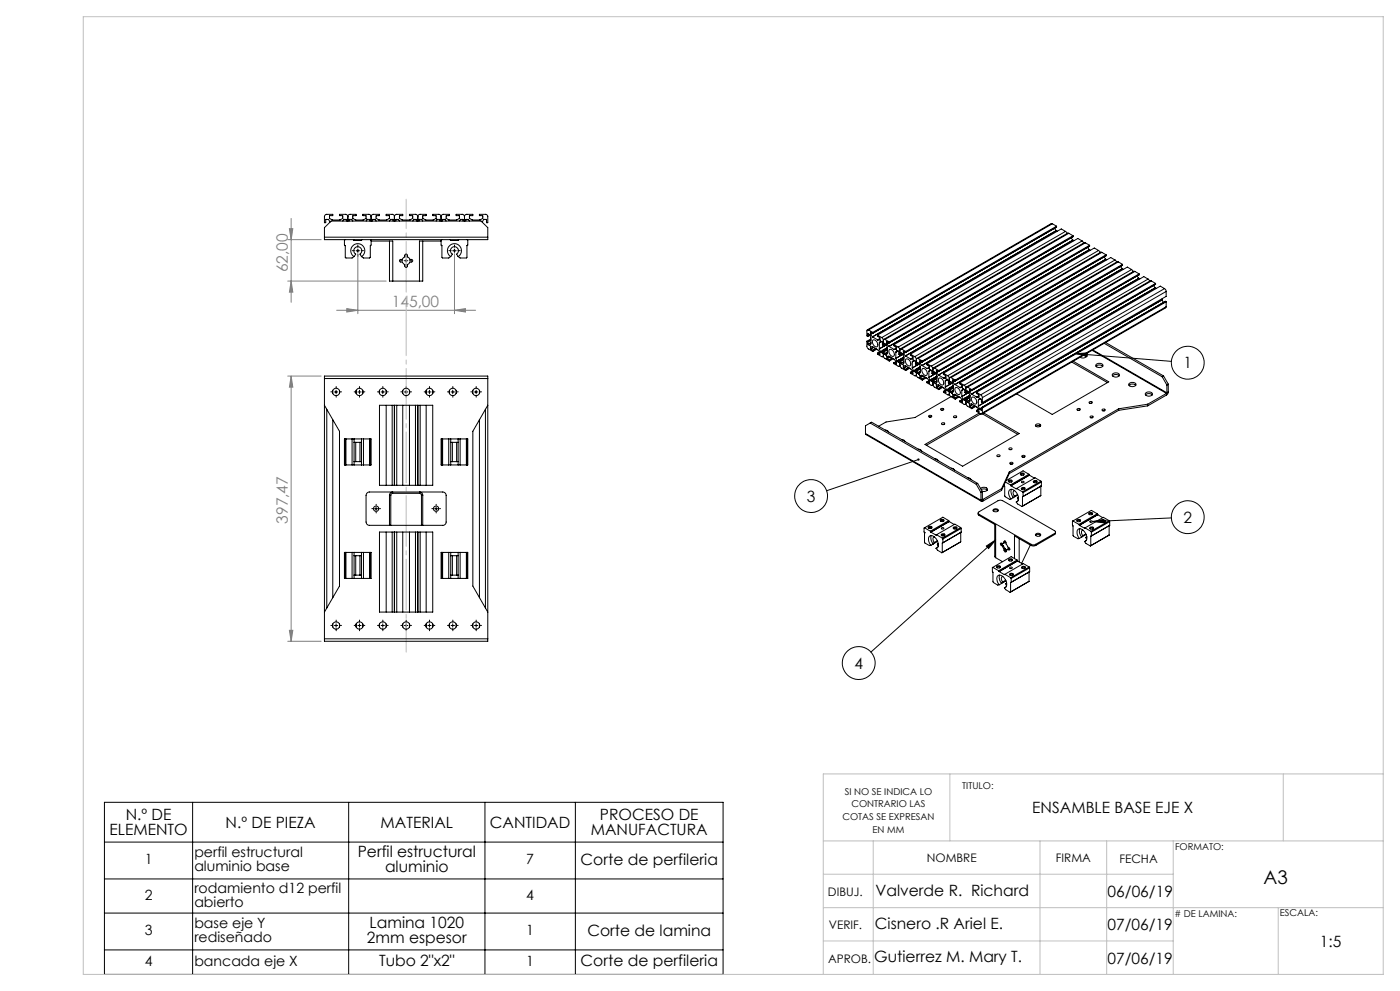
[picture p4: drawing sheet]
<svg xmlns="http://www.w3.org/2000/svg" width="420mm" height="297mm" viewBox="0 0 420 297" stroke-linecap="round" stroke-linejoin="round" font-family="sans-serif">
<g fill="none" stroke="#000" stroke-width=".3">
<path d="M106.8 75.1h1M107.4 74.6v1M121.3 78.1h1M121.8 77.6v1M135.8 75.1h1M136.3 74.6v1M100.3 117.5h1M100.8 116.9v1.1M107.4 117.5h.9M107.8 116.9v1.1M114.3 117.5h1M114.8 116.9v1.1"/>
<path d="M121.3 117.5h1M121.8 116.9v1.1M128.3 117.5h1M128.8 116.9v1.1M135.3 117.5h1M135.8 116.9v1.1M142.3 117.5h1M142.8 116.9v1.1M322.9 106l3.3-.2-.1 1zM322.9 106l28.5 2.3M275.6 137.7l-27.6 9.4M112.3 152.5h1"/>
<path d="M112.8 152v1M130.4 152.5h.9M130.8 152v1M327.7 156.3l3.3-.6v1zM351.4 155.2l-23.7 1.1M295.9 163.7l2.8-1.9-2.1 2.6zM298.7 161.8l-37.4 33.6M100.3 187.5h1M100.8 187v1M107.4 187.5h.9M107.8 187v1M114.3 187.5h1"/>
<path d="M114.8 187v1M121.3 187.5h1M121.8 187v1M128.3 187.5h1M128.8 187v1M135.3 187.5h1M135.8 187v1M142.3 187.5h1M142.8 187v1M31.3 240.4h185.6v51.6h-185.6zM31.3 252.4h185.6M57.8 240.4v51.6"/>
<path d="M104.6 240.4v51.6M145.5 240.4v51.6M172.6 240.4v51.6M31.3 263.4h185.6M31.3 273.6h185.6M31.3 284.7h185.6"/>
<circle cx="356.3" cy="108.7" r="4.9"/>
<circle cx="243.3" cy="148.7" r="4.9"/>
<circle cx="356.3" cy="155" r="4.9"/>
<circle cx="257.6" cy="198.7" r="4.9"/>
</g>
<g fill="none" stroke="#808080" stroke-width=".3">
<path d="M86.3 71.8h10M86.8 68.5h1l-.5 3.3zM87.3 65.5v25.1M107.4 76.1v17.9M136.3 76.1v17.9M86.3 84.2h29.6M87.3 84.2l.5 3.4h-1zM101 93h41.7M104 92.5l3.4 .5-3.4 .5zM136.3 93l3.3-.5v1zM86.3 112.7h10M87.3 112.7l.5 3.3h-1z"/>
<path d="M87.3 112.7v79.5M86.3 192.2h10M86.8 188.9h1l-.5 3.3z"/>
</g>
<g fill="none" stroke="#c0c0c0" stroke-width=".3">
<path d="M25 5h390v287h-390zM106.8 75.1h1M107 74.8l.7 .7M107.4 74.6v1M107.7 74.8l-.7 .7M135.8 75.1h1M136 74.8l.7 .7M136.3 74.6v1M136.7 74.8l-.7 .7M285 231.9v20.1M385 231.9v20.1M415 231.9h-168v60.1"/>
<path d="M247 252h168M262 252v40M312 252v40M332 252v40M352 252v40M247 262h105M247 272h168M383.5 272v20M247 282h105"/>
</g>
<g fill="none" stroke="#000" stroke-width=".3" stroke-dasharray="15.2 1.3 1.3 1.3">
<path d="M106.4 75.1h-.7M107.4 74.1v-.7M107.4 76.1v.7M108.4 75.1h.7M120.9 78.1h-.7M121.9 77.1v-.7M121.9 79.1v.7M122.9 78.1h.7M135.4 75.1h-.7M136.4 74.1v-.7M136.4 76.1v.7M137.4 75.1h.7"/>
<path d="M99.9 117.4h-.6M100.9 116.4v-.6M100.9 118.4v.6M101.9 117.4h.6M106.9 117.4h-.6M107.9 116.4v-.6M107.9 118.4v.6M108.9 117.4h.6M113.9 117.4h-.6M114.9 116.4v-.6M114.9 118.4v.6M115.9 117.4h.6"/>
<path d="M120.9 117.4h-.6M121.9 116.4v-.6M121.9 118.4v.6M122.9 117.4h.6M127.9 117.4h-.6M128.9 116.4v-.6M128.9 118.4v.6M129.9 117.4h.6M134.9 117.4h-.6M135.9 116.4v-.6M135.9 118.4v.6M136.9 117.4h.6"/>
<path d="M141.9 117.4h-.6M142.9 116.4v-.6M142.9 118.4v.6M143.9 117.4h.6M111.9 152.4h-.3M112.9 151.4v-.3M112.9 153.4v.3M113.9 152.4h.3M129.9 152.4h-.3M130.9 151.4v-.3M130.9 153.4v.3M131.9 152.4h.3"/>
<path d="M99.9 187.4h-.6M100.9 186.4v-.6M100.9 188.4v.6M101.9 187.4h.6M106.9 187.4h-.6M107.9 186.4v-.6M107.9 188.4v.6M108.9 187.4h.6M113.9 187.4h-.6M114.9 186.4v-.6M114.9 188.4v.6M115.9 187.4h.6"/>
<path d="M120.9 187.4h-.6M121.9 186.4v-.6M121.9 188.4v.6M122.9 187.4h.6M127.9 187.4h-.6M128.9 186.4v-.6M128.9 188.4v.6M129.9 187.4h.6M134.9 187.4h-.6M135.9 186.4v-.6M135.9 188.4v.6M136.9 187.4h.6"/>
<path d="M141.9 187.4h-.6M142.9 186.4v-.6M142.9 188.4v.6M143.9 187.4h.6"/>
</g>
<path d="M121.9 59.7v135.7" fill="none" stroke="#c0c0c0" stroke-width=".3" stroke-dasharray="15.2 1.3 1.3 1.3" stroke-dashoffset="6.4"/>
<path d="M322.9 106l3.3-.2-.1 1zM327.7 156.3l3.3-.6v1zM295.9 163.7l2.8-1.9-2.1 2.6zM275.2 137.5a.34 .34 0 0 0 .3 .5 .34 .34 0 0 0 .4-.4l-.3 .1 .3-.1-.3-.2z" fill="#000"/>
<g fill="#808080">
<path d="M104 92.5l3.4 .5-3.4 .5zM136.3 93l3.3-.5v1z"/>
<path d="M87.3 84.2l.5 3.4h-1zM86.8 68.5h1l-.5 3.3z"/>
<path d="M87.3 112.7l.5 3.3h-1zM86.8 188.9h1l-.5 3.3z"/>
</g>
<g fill="none" stroke="#000" stroke-width=".3">
<path d="M97.3 71.1v.7h49v-.7M97.3 71.1v-2.9l2-2h45l2 2v2.9M97.3 71.1h49M102.8 66.2l.3-.4h.8v.4M103.5 71.8l-.2 .2v1.4l.2 .2M103.5 73.6h.1M103.6 73.6v3.5l.2 .2h1.8l.6-.4M104.4 64.9l.4-.6 2-.1v.4l-1 .1 .1 .8 .8 .4h2.2M104.4 64.9l-.6-.7h-2l.1 .4 .9 .1v.8l-.8 .4h-2.3l-.9-.5v-.7l1-.1v-.4l-2 .1-.5 .5v1.9h.4l.1-.9h.7l.5 .8M104.4 64.9v1.3M104.7 66.2l.1-.4h.8l.2 .4M106 71.8l.2 .3h2.2l.2-.3"/>
<path d="M106.2 76.9a2.1 2.1 0 0 1-.5-3.1 2.1 2.1 0 0 1 3.2 0 2.1 2.1 0 0 1-.5 3.1M106.2 76.9l.5-.7a1.21 1.21 0 0 1-.3-1.9 1.21 1.21 0 0 1 1.9 0 1.21 1.21 0 0 1-.3 1.9l.4 .7M108.9 65.9h.1M109.9 66.2l.2-.4h.8v.4M111.1 71.8l.2 .2v1.4l-.2 .2v3.5l-.2 .2h-1.9l-.6-.4M111.3 64.9l.5-.6 2-.1v.4l-1 .1 .1 .7 .8 .5M111.3 64.9l-.4-.6-2.1-.1 .1 .4 .9 .1v.7l-.8 .5M111.3 64.9v1.3M111.3 72.2h6.5v12M111.7 66.2l.1-.4h.7l.3 .4M113.7 65.9h.1M116.8 72.2v12h1"/>
<path d="M116.8 66.2l.3-.4h.8v.4M118.3 64.9l.6-.7h1.9v.4l-1 .1v.7l.9 .5h2.3l.8-.4v-.8l-.9-.1-.1-.4 2.1 .1 .4 .6M118.3 64.9l-.4-.6-2-.1v.4l.9 .1v.8l-.8 .4h-2.3M118.3 64.9v1.3M118.7 66.2l.1-.4h.8l.2 .4M119.9 77.9l.8-.2 .7-.7v-.5a.41 .41 0 0 1 .4-.4 .41 .41 0 0 1 .4 .4v.5l.8 .7h.4a.39 .39 0 0 1 .4 .4 .39 .39 0 0 1-.4 .4h-.4l-.8 .8v.4a.41 .41 0 0 1-.4 .4 .41 .41 0 0 1-.4-.4v-.4l-.7-.8-.8-.1zM123.9 66.2l.2-.4h.8v.4M125.3 64.9l.5-.6 2-.1v.4l-1 .1 .1 .8 .8 .4h2.3l.8-.4v-.8l-.9-.1-.1-.4 2.1 .1 .4 .6M125.3 64.9v1.3M125.7 66.2l.1-.4h.7l.3 .4M126.8 72.2v12h-1M130.8 66.2l.3-.4h.8v.4"/>
<path d="M132.3 64.9l.5-.6 2-.1v.4l-1 .1v.7l.9 .5M132.3 64.9v1.3M132.3 72.2h-6.5v12M132.5 71.8l-.2 .2v1.4l.3 .2v3.5l.2 .2h1.8l.6-.4M132.8 66.2v-.4h.8l.2 .4M134.7 65.9h.1M134.7 65.9h2.2M135 71.8l.2 .3h2.2l.2-.3M135.2 76.9a2.1 2.1 0 0 1-.5-3.1 2.1 2.1 0 0 1 3.2 0 2.1 2.1 0 0 1-.5 3.1M135.2 76.9l.5-.7a1.21 1.21 0 0 1-.3-1.9 1.21 1.21 0 0 1 1.9 0 1.21 1.21 0 0 1-.3 1.9l.4 .7M136.9 65.9h.1M138.2 65.8h.1"/>
<path d="M138.1 65.8l-.2 .4M138.2 65.8h.7v.4M139.3 64.9l.5-.6 2.1-.1-.1 .4-1 .1 .1 .8 .8 .4h2.3l.9-.5v-.7l-1-.1-.1-.4 2.1 .1 .4 .5v1.9h-.4v-.9h-.8l-.4 .8M139.3 64.9l-.5-.7h-2l.1 .4 .9 .1v.7l-.8 .5M139.3 64.9v1.3M139.7 66.2l.1-.4h.7l.3 .4M140.1 73.6v3.5l-.2 .2h-1.9l-.6-.4M140.1 73.6h.1M140.1 71.8l.2 .2v1.4l-.2 .2M315.7 67.1l-.4-.1-55.1 31.8M315.7 67.1l1.3 .7M315.7 67.1l-55.1 31.8"/>
<path d="M316.3 68.4l.6 .7M316.9 69.1h.1M316.9 69.1l-55.2 31.9M316.9 69.1l-55.1 31.9M316.9 69.1l.3 .2M317 68l-55.2 31.9M317 67.8l-55.2 31.8M317 67.8v.2M319.7 69.4l.4 .6M319.7 69.4l-55.2 31.8M319.7 69.4l-1.3-.8-55.2 31.8M320.6 69.9h-.3l-55.2 31.8"/>
<path d="M320.6 69.9l1.3 .8M320.6 69.9l-55.1 31.8M321.3 71.3l.5 .7M321.8 72h.1M321.8 72l-55.1 31.8M321.9 72l-55.2 31.8M321.9 72l.3 .1M321.9 70.9h.1M321.9 70.9l-55.2 31.9M321.9 70.7v.2M321.9 70.7l-55.1 31.8M324.6 72.2l.5 .6"/>
<path d="M324.6 72.2l-1.2-.7-55.2 31.8M324.6 72.2l-55.1 31.8M325.6 72.8l-.3-.1-55.2 31.9M325.6 72.8l1.3 .7M325.6 72.8l-55.2 31.8M326.2 74.2l.6 .6M326.8 74.8v.1M326.8 74.8l-55.2 31.9M326.8 74.9l-55.2 31.8M326.8 74.9l.3 .1M326.9 73.8h-.1M326.9 73.8l-55.2 31.8"/>
<path d="M326.9 73.5l-55.2 31.8M326.9 73.5v.3M329.6 75.1l.4 .6M329.6 75.1l-1.3-.8-55.2 31.8M329.6 75.1l-55.2 31.8M330.6 75.6h-.4l-55.1 31.8M330.6 75.6l1.2 .8M330.6 75.6l-55.2 31.9M331.2 77l.5 .7M331.7 77.7h.1M331.8 77.7l-55.2 31.8M331.8 77.7l.2 .2"/>
<path d="M331.8 76.6v.1M331.8 76.6l-55.2 31.9M331.8 76.4l-55.1 31.8M331.8 76.4v.2M334.5 77.9l.5 .7M334.5 77.9l-55.1 31.8M334.5 77.9l-1.3-.7-55.1 31.8M335.5 78.5h-.4l-55.1 31.8M335.5 78.5l1.3 .7M335.5 78.5l-55.1 31.8M336.1 79.9l.6 .6M336.8 79.5h.1"/>
<path d="M336.8 79.5l-55.2 31.8M336.8 79.2l-55.2 31.9M336.8 79.2v.3M117.8 84.2h8M260.6 98.9l-.4-.1-.1 .3v1.5l.2 .1M260.6 98.9l1.2 .7M261.1 99.6v.6M261.2 99.6h-.1M261.2 99.6l.6 .3M261.7 99.8l-.6 .4M261.7 99.9l-.5 .4M261.8 99.9h.1"/>
<path d="M261.8 99.6v.3M336.7 80.5v.1M336.7 80.6l-55.1 31.8M336.7 80.6l.3 .1M339.5 80.8l.4 .6M339.5 80.8l-1.3-.8-55.2 31.9M339.5 80.8l-55.2 31.8M340.5 81.3h-.4l-55.2 31.8M340.5 81.3l1.2 .8M340.5 81.3l-55.2 31.9M341.1 82.7l.5 .7M341.6 83.4h.1"/>
<path d="M341.6 83.4l-55.1 31.8M341.7 83.4l-55.2 31.8M341.7 83.4l.2 .2M341.7 82.3v.1M341.7 82.3l-55.1 31.9M341.7 82.1l-55.1 31.8M341.7 82.1v.2M344.4 83.6l.5 .7M344.4 83.6l-1.3-.7-55.1 31.8M344.4 83.6l-55.2 31.9M345.4 84.2h-.3l-55.2 31.8M345.4 84.2l-55.1 31.8"/>
<path d="M345.4 84.2l1.3 .7M346 85.6l.6 .7M346.6 86.3h.1M346.6 86.3l-55.1 31.8M346.6 86.3l.3 .1M346.7 85.2h.1M346.7 85.2l-55.2 31.8M346.7 84.9l-55.2 31.9M346.7 84.9v.3M348.7 89.9h.1M348.7 89.8l-55.2 31.9M348.7 89.5v.3"/>
<path d="M348.7 89.9l-55.2 31.8M348.7 89.9l.3 .8M349.4 86.5l.4 .8M349.4 86.5l-55.2 31.8M349.4 86.5l-1.3-.7-55.2 31.8M349.6 90.3l-55.2 31.9M349.6 90.3l-55.1 31.9M349.6 90.3l.2 .1M349.8 91.9l-.1 .3-55.1 31.9M349.8 87.3l-55.1 31.9M349.8 87.3v1.5l-55.1 31.8M349.8 90.4v1.5"/>
<path d="M349.8 90.4l-55.1 31.9M349.8 91.9l-55.1 31.9M97.3 113.4v-.7h49v.7M97.3 113.4v78M97.3 113.4h49M99.8 117v.9M101.8 117v.9M106.8 117v.9M108.8 117v.9M113.8 117v.9M115.9 117v.9M120.8 117v.9"/>
<path d="M122.8 117v.9M127.8 117v.9M129.8 117v.9M134.8 117v.9M136.8 117v.9M141.9 117v.9M143.8 117v.9M146.3 113.4v78M260.1 102.3l.1 1.9 1.6 1.1M260.1 102.3l.2 .1M260.3 102.4v.1M260.3 103.2l.1 .1"/>
<path d="M260.3 100.7l.6-.3-.6 .4M260.3 100.1v.6M260.3 102.5v.7M260.4 100l.5 .3 .4 .9v1.9l-.4 .5M260.4 100l-.1 .1M260.4 103.3l.5 .3M260.9 103.5v.1M261.1 100.2l.1 .1M261.1 104l.6-.1 1.6 .9 .6 .7M261.1 104.5l.1 .2M261.1 104v.5M261.2 100.3l.5 .7"/>
<path d="M261.2 104.7l.6 .3M261.2 104h-.1M261.3 101.6l-1.2 .7M261.3 102l-1 .5M261.3 101.8l-1 .6M261.3 102.7l-1 .5M261.3 102.8l-.9 .5M261.7 101h.1M261.8 105v.1M261.8 101l1.5 .9M261.8 105.1v.2M261.9 101.9a1.29 1.29 0 0 1 1.2 .6 1.29 1.29 0 0 1 0 1.4 1.37 1.37 0 0 1-1.2-2z"/>
<path d="M262 104l-.9 .5M262.1 104.1l-.9 .6M262.7 104.5l-.9 .5M262.8 104.5l-1 .6M263 104.7l-1.2 .6M263.2 100.4v.3l.7 .5v.6M263.2 105.9v.2l1.3 .8h.4l.1-.3M263.2 100.4l1.3 .8M263.3 101.9h.1M263.3 105.9h-.1M263.3 105.9l.6 .3M263.8 102.7h.1"/>
<path d="M263.8 104.5v.1M263.8 102.7v1.8M263.8 104.6l.3 .8M263.9 105.5l-.7 .4M263.9 105.5v.6M263.9 101.8l-.6 .1M263.9 105.5l-.6 .4M263.9 101.8h.1M263.9 106.1v.1M263.9 101.5l-.6 .4M264.1 102.2l.6 .3v.8l.3 .2M264.1 105.4l.1 .1"/>
<path d="M264.1 102.2l-.3 .5M264.1 102.2h.1M264.2 105.5l.5 .3M264.4 102.3l-.6 .4M264.4 102.4l-.6 .3M264.5 101.2l.5 .8M264.7 105.7v.1M264.7 105.1v.6M264.7 105.1l-.6 .3M264.7 105.2l-.5 .3M264.8 105l1.4-.8-1.4 .8M264.8 105l-.1 .1"/>
<path d="M264.8 105l.2 .1M265 103.5l.3 .1M265 106.6l.4 .8 1.4 .8M265 105.1l.2 .2M265 102v1.5M265 105.1v1.5M265 106.8l-.1 .1M265.2 105.3l.1 .1M265.3 106l.1 .1M265.3 103.6l.6-.3-.6 .3M265.3 102.9v.7M265.3 105.4v.6"/>
<path d="M265.4 102.9l.5 .3 .3 .9M265.4 102.9h-.1M265.4 106.1l.4 .3M265.5 101.7h-.4l-.1 .3M265.5 101.7l1.3 .8M265.9 103.3l-2.1 1.2M265.9 106.4h-.1M265.9 103.4l-2.1 1.2M266.1 102.4h.1M266.1 103v.1M266.1 106.9l.6-.2 1.6 1M266.1 107.4v.1"/>
<path d="M266.1 102.5v.5M266.1 106.9v.5M266.1 103.1l.6 .7M266.1 102.4l.6 .4M266.1 107.5l.6 .3M266.1 102.4v.1M266.2 106.8l-.1 .1M266.2 105.9l-.4 .5M266.2 105.9h.1M266.2 104.1h.1M266.2 104.1v1.8M266.2 104.5l-1.2 .6"/>
<path d="M266.2 104.8l-.9 .6M266.2 104.7l-1 .6M266.2 105.5l-.9 .5M266.2 105.7l-.8 .4M266.6 102.7l-.5 .3M266.7 103.8h.1M266.7 107.8l.1 .1M266.7 103.8l1.6 .9M266.7 102.8l-.6 .3M266.8 102.5l-.1 .3M266.8 107.9v.3M266.8 104.8a1.23 1.23 0 0 1 1.3 .6 1.23 1.23 0 0 1-.2 1.4 1.48 1.48 0 0 1-1.1-2z"/>
<path d="M266.9 106.9l-.8 .5M267.1 107l-1 .5M267.6 107.3l-.9 .5M267.8 107.4l-1 .5M268 107.5l-1.2 .7M268.2 103.3v.3l.7 .5v.6M268.2 108.8v.2l1.3 .7h.4v-.2M268.2 103.3l1.3 .7M268.3 104.7h.1M268.3 108.7l-.1 .1M268.3 108.7l.5 .4M268.3 107.7h.1"/>
<path d="M268.3 107.7l.6 .7M268.7 107.4h.1M268.7 105.6v1.8M268.7 107.4l.4 .9M268.8 108.4l-.6 .3M268.9 108.4v.6M268.9 104.7h-.6M268.9 108.4l-.6 .3M268.9 109l-.1 .1M268.9 104.7h.1M268.9 104.4l-.6 .3M268.9 104.3l-.6 .4"/>
<path d="M269.1 105.1h.1M269.1 105.1l-.4 .5M269.1 108.3h.1M269.1 105.1l.5 .2 .1 .8 .2 .3M269.1 108.3l.5 .3M269.4 105.2l-.7 .4M269.5 104l.4 .9M269.7 108.6h-.1M269.7 107.9v.7M269.7 107.9l-.6 .4M269.7 108.1l-.6 .2M269.7 107.9h.1"/>
<path d="M269.7 107.9l.2 .1M269.9 106.4h.3M269.9 109.5l.5 .8 1.3 .8M269.9 108l.3 .1M269.9 104.9v1.5M269.9 108v1.5M270 109.7l-.2 .1M270.2 108.1v.1M270.2 108.9l.1 .1M270.2 106.4l.6-.3-.6 .4M270.2 105.8v.6M270.2 108.2v.7"/>
<path d="M270.3 105.8l.5 .3 .3 .9M270.3 105.8h-.1M270.3 109l.5 .3M270.4 104.6h-.3l-.2 .3M270.4 104.6l1.3 .7M270.9 109.2l-.1 .1M270.9 106.2l-2.2 1.2M271 105.9v.1M271 109.7l.6-.1 1.6 .9M271 110.2l.1 .2M271 105.3v.6M271 109.7v.5"/>
<path d="M271 106l.6 .7M271.1 105.3h-.1M271.1 105.3l.5 .3M271.1 110.4l.5 .3M271.1 109.7h-.1M271.1 107v1.8l-.3 .5M271.1 107l-1.4 .9M271.1 107.3l-1.2 .7M271.1 107.7l-.9 .5M271.1 107.6l-.9 .5M271.1 108.4l-.9 .5M271.1 108.5l-.8 .5"/>
<path d="M271.1 107.1l-1.4 .8M271.5 105.5l-.5 .4M271.6 106.7h.1M271.6 110.7l.1 .1M271.6 105.6l-.6 .4M271.6 106.7l1.6 .9M271.7 105.6h-.1M271.7 105.3v.3M271.7 110.8v.3M271.7 107.7a1.22 1.22 0 0 1 1.3 .6 1.22 1.22 0 0 1-.1 1.4 1.48 1.48 0 0 1-1.2-2zM271.9 109.7l-.9 .5M272 109.9l-.9 .5"/>
<path d="M272.6 110.2l-1 .5M272.7 110.2l-1 .6M272.9 110.4l-1.2 .7M273.1 106.1l.1 .4 .7 .5-.1 .6M273.1 111.6v.3l1.4 .7h.3l.1-.3M273.1 106.1l1.3 .8M273.2 107.6h.1M273.2 111.6h-.1M273.2 111.6l.6 .3M273.2 110.6h.1M273.2 110.6l.6 .7M273.7 110.2v.1"/>
<path d="M273.7 108.4v1.8M273.7 108.4h.1M273.7 110.3l.3 .8M273.7 108.4l.6-.3-.6 .3M273.8 111.3l.1 .6M273.8 111.2l-.6 .4M273.8 107.6h-.6M273.8 111.3l-.6 .3M273.8 107.5v.1M273.9 111.9h-.1M273.9 107.2l-.7 .4M274 107.9l.6 .3v.9l.3 .1"/>
<path d="M274 111.1l.1 .1M274 107.9l-.3 .5M274 107.9h.1M274.1 111.2l.5 .3M274.4 106.9l.5 .8M274.6 111.4v.1M274.6 110.8v.6M274.6 110.8l-.6 .3M274.6 110.9l-.5 .3M274.7 110.7l-.1 .1M274.7 110.7l.2 .1M274.9 109.2l.3 .1"/>
<path d="M274.9 112.3l.4 .8 1.4 .8M274.9 112.5l-.2 .1M274.9 110.8l.2 .2M274.9 107.7v1.5M274.9 110.8v1.5M275.1 111l.1 .1M275.2 111.8l.1 .1M275.2 109.3l.6-.3-.6 .4M275.2 108.7v.6M275.2 111.1v.7M275.3 108.6l.5 .3 .3 1M275.3 108.6l-.1 .1"/>
<path d="M275.3 111.9l.4 .2M275.4 107.5l-.3-.1-.2 .3M275.4 107.5l1.3 .7M275.8 112.1h-.1M275.8 109l-2.1 1.2M275.8 109.1l-2.1 1.2M276 108.7v.1M276 112.6l.6-.1 1.6 .9M276 113.1v.1M276 108.2v.5M276 112.6v.5M276 108.8l.6 .7"/>
<path d="M276 108.2h.1M276 108.2l.6 .3M276 113.2l.6 .4M276 112.5v.1M276.1 109.9v1.8l-.4 .4M276.1 109.9l-1.5 .8M276.1 110.2l-1.2 .6M276.1 110.6l-.9 .5M276.1 110.4l-1 .6M276.1 111.2l-.9 .6M276.1 111.4l-.8 .5M276.1 109.9l-1.4 .8"/>
<path d="M276.5 108.4l-.5 .3M276.6 109.5h.1M276.6 108.5l-.6 .3M276.6 113.6l.1 .1M276.6 109.5l1.6 1M276.7 108.4l-.1 .1M276.7 108.2v.2M276.7 113.7v.2M276.7 110.5a1.21 1.21 0 0 1 1.3 .6 1.21 1.21 0 0 1-.2 1.4 1.48 1.48 0 0 1-1.1-2zM276.8 112.6l-.8 .5M277 112.7l-1 .5M277.5 113l-.9 .6"/>
<path d="M277.7 113.1l-1 .6M277.9 113.2l-1.2 .7M278.1 109v.3l.7 .5v.6M278.1 114.5v.2l1.3 .8h.4l.1-.3M278.1 109l1.3 .7M278.2 110.5h.1M278.2 114.4l-.1 .1M278.2 113.4h.1M278.2 114.4l.5 .4M278.2 113.4l.6 .7M278.7 111.3h.1M278.7 113.1h.1"/>
<path d="M278.7 111.3v1.8M278.7 113.1l.3 .9M278.7 114.1l-.6 .3M278.8 114.1v.6M278.8 110.4l-.6 .1M278.8 114.1l-.6 .3M278.8 114.7l-.1 .1M278.8 110.4h.1M278.8 110.1l-.6 .4M279 110.8l.6 .3v.8l.3 .2M279 114h.1M279 110.8l-.3 .5"/>
<path d="M279 110.8h.1M279 114l.5 .3M279.3 110.9l-.6 .4M279.4 109.7l.5 .9M279.6 114.3h-.1M279.6 113.6v.7M279.6 113.7l-.6 .3M279.6 113.8l-.6 .2M279.6 113.6h.1M279.6 113.6l.3 .1M279.9 112.1h.2M279.9 115.2l.3 .8 1.4 .8"/>
<path d="M279.9 113.7l.2 .1M279.9 110.6v1.5M279.9 113.7v1.5M279.9 115.4l-.2 .1M280.1 113.8v.1M280.1 114.6l.1 .1M280.1 111.5v.6M280.1 113.9v.7M280.2 111.5l.5 .3M280.2 111.5h-.1M280.2 114.7l.5 .3M280.4 110.3h-.4l-.1 .3"/>
<path d="M280.4 110.3l1.2 .8M280.7 111.8l.4 .9M280.7 111.9l-.6 .3M280.7 111.8l-.6 .3M280.7 114.9v.1M280.7 111.9l-2 1.2M280.8 111.9l-2.1 1.2M280.9 111.6l.1 .1M280.9 115.4h.1M280.9 116l.1 .1M280.9 111.1v.5M280.9 115.4v.6"/>
<path d="M281 111.7l.5 .7M281 111l-.1 .1M281 111l.6 .3M281 116.1l.6 .3M281 115.4h-.1M281.1 112.7v1.8l-.4 .5M281.1 112.7l-1.5 .9M281.1 113l-1.2 .7M281.1 113.4l-1 .5M281.1 113.3l-1 .5M281.1 114.1l-1 .5M281.1 114.2l-.9 .5"/>
<path d="M281.1 112.8l-1.5 .8M281.4 111.3l-.5 .3M281.5 112.4h.1M281.5 115.3l.1 .1M281.5 115.3l-.5 .1M281.6 116.4v.1M281.6 112.4l1.5 .9M281.6 115.4l1.5 .8M281.6 111.3l-.6 .4M281.6 111.1v.2M281.6 116.5v.3M281.7 113.4a1.23 1.23 0 0 1 1.2 .6 1.23 1.23 0 0 1-.1 1.4 1.48 1.48 0 0 1-1.1-2z"/>
<path d="M281.8 115.5l-.9 .5M281.9 115.6l-.9 .5M282.5 115.9l-.9 .5M282.6 116l-1 .5M282.8 116.1l-1.2 .7M283 111.9v.3l.7 .4v.7M283 117.3v.3l1.3 .7h.4l.1-.3M283 111.9l1.3 .7M283.1 113.3h.1M283.1 117.3h-.1M283.1 116.2v.1M283.1 117.3l.6 .3"/>
<path d="M283.1 116.3l.6 .7M283.6 114.1v.1M283.6 116h.1M283.6 114.2v1.8M283.6 116l.4 .8M283.7 116.9l-.6 .4M283.7 117v.6M283.7 113.3h-.6M283.7 117l-.6 .3M283.7 117.6h.1M283.7 113.2v.1M283.7 113l-.6 .3"/>
<path d="M284 113.7h.1M284 116.8v.1M284 113.7l-.4 .4M284 113.7l.5 .2v.8l.3 .2M284 116.9l.4 .3M284.2 113.8l-.6 .3M284.2 113.8l-.6 .4M284.3 112.6l.5 .8M284.5 117.2h-.1M284.6 116.4h.1M284.5 116.5v.7M284.5 116.5l-.5 .3"/>
<path d="M284.5 116.6l-.5 .3M284.6 116.4l.2 .2M284.8 114.9l.3 .1M284.8 118l.5 .9M284.8 113.4v1.5M284.8 116.6v1.4M284.8 116.6l.2 .1M284.8 118.2l-.1 .2M285 116.7l.1 .1M285.1 117.5l.1 .1M285.1 114.4v.6M285.1 116.8v.7"/>
<path d="M285.2 114.3l.5 .3M285.2 114.3l-.1 .1M285.2 117.6l.4 .3M285.3 113.2l-.4-.1-.1 .3M285.3 118.9l-10.8 6.2-8.7 1.4-2.2 1.2M285.3 113.2l1.3 .7M285.3 118.9l1.3 .7M285.7 114.6l.3 1M285.7 114.7l-.6 .4M285.7 114.7l-.6 .3M285.7 117.8l-.1 .1M285.7 114.8l-2.1 1.2"/>
<path d="M285.9 114.4v.1M285.9 118.3l.6-.1 1.5 .9M285.9 118.8v.2M285.9 113.9v.5M285.9 118.3v.5M285.9 114.5l.6 .7M285.9 113.9h.1M285.9 113.9l.6 .3M285.9 119l.6 .3M286 118.2l-.1 .1M286 115.6v1.8l-.4 .5M286 115.6l-1.4 .8"/>
<path d="M286 115.9l-1.2 .7M286 116.3l-.9 .5M286 116.1l-1 .6M286 116.9l-.9 .6M286 117.1l-.8 .5M286.4 114.1l-.5 .3M286.5 115.2h.1M286.5 119.3l.1 .1M286.5 114.2l-.6 .3M286.5 115.2l1.5 1M286.6 113.9l-.1 .3M286.6 119.4v.2"/>
<path d="M286.6 116.2a1.23 1.23 0 0 1 1.3 .7 1.23 1.23 0 0 1-.2 1.3 1.48 1.48 0 0 1-1.1-2zM286.7 118.3l-.8 .5M286.8 118.4l-.9 .6M287.4 118.7l-.9 .6M287.5 118.8l-.9 .6M287.8 119l-1.2 .6M288 114.7v.4l.7 .4-.1 .6M288 114.7l1.2 .8M288 116.2h.1M288.1 119.1h.1M288.1 119.1l.5 .7M288.5 118.8h.1"/>
<path d="M288.5 117v1.8M288.6 117h-.1M288.6 118.8l.3 .9M288.6 117l.6-.4-.7 .4M288.6 119.8l.1 .6M288.6 119.8l-.6 .4M288.6 116.1l-.5 .1M288.7 116.1h-.1M288.7 115.8l-.6 .4M288.9 116.5l.6 .3v.7l.2 .3M288.9 119.7l.1 .1M288.9 116.5l-.3 .5"/>
<path d="M288.9 116.5h.1M289 119.8l.4 .2M289.2 115.5l.5 .8M289.5 119.4l-.6 .3M289.5 119.5l-.5 .3M289.5 119.3v.7M289.5 119.3l.2 .1M289.7 117.8l.4 .1M289.7 119.4l.3 .2M289.7 116.3v1.5M289.7 119.4v1.5M290 119.6l.1 .1"/>
<path d="M290 117.9l.7-.3-2.2 1.2M290.1 117.2v.7M290.1 119.7v.6M290.1 117.2l.5 .3M290.1 117.2h.1M290.3 116h-.4l-.2 .3M290.3 116l1.2 .8M290.6 117.5l.4 .9M290.6 117.5l-.5 .4M290.7 117.6l-2.1 1.2M290.8 117.3l.1 .1M290.8 116.8v.5"/>
<path d="M290.9 117.4l.5 .7M290.9 116.7l-.1 .1M290.9 116.7l.6 .3M291 118.4v1.8l-.5 .5M291 118.5l-1.5 .8M291 118.7l-1.3 .7M291 119.1l-.9 .6M291 119l-1 .6M291 119.8l-.9 .5M291 119.9l-.9 .5M291.3 117l-.5 .3M291.4 118.1h.1"/>
<path d="M291.4 117l-.5 .4M291.5 118.1l1.5 .9M291.5 116.8v.2M291.6 119.1a1.21 1.21 0 0 1 1.2 .6 1.21 1.21 0 0 1-.1 1.4 1.48 1.48 0 0 1-1.1-2zM292.9 117.6v.3l.8 .5-.1 .6M292.9 117.6l1.3 .7M293 119h.1M293.5 119.8v.1M293.5 119.9v1.8M293.6 119h-.5M293.7 118.9l-.1 .1M293.7 118.7l-.6 .3"/>
<path d="M293.8 119.4l.6 .3v.8l.3 .1M293.8 119.4l-.3 .4M293.8 119.4h.1M294.1 119.5l-.6 .3M294.1 119.5l-.6 .4M294.2 118.3l.5 .9M294.7 119.2v1.4M321.5 108.5l10.7 6.1M321.9 108.3l10.7 6.1-16.9 9.8-10.7-6.2M325 106.5l.9 .4M325.6 106.2a.59 .59 0 0 1 .3 .7 .59 .59 0 0 1-.7 .4l-1.2-.2M327.6 105l22.4 12.9"/>
<path d="M327.8 104.9l22.3 12.8M328.8 109.8a1.54 1.54 0 0 1 2 0M328.9 109.2a1.2 1.2 0 0 1 2 .5 1.19 1.19 0 0 1-1.2 .5 1.19 1.19 0 0 1-.9-.8zM331.3 102.9l17.4 10M331.7 102.7l17.4 10M333.7 112.6a1.54 1.54 0 0 1 2.1 0M333.8 112.1a1.2 1.2 0 0 1 2 .4 1.19 1.19 0 0 1-1.1 .5 1.19 1.19 0 0 1-1-.8zM338.6 115.1a1.22 1.22 0 0 1 1.2-.5 1.22 1.22 0 0 1 1 .8 1.22 1.22 0 0 1-1.2 .5 1.22 1.22 0 0 1-1-.8zM338.7 115.5a1.5 1.5 0 0 1 2 0M343.6 118.4a1.54 1.54 0 0 1 2.1 0M343.7 117.8a1.2 1.2 0 0 1 2 .4 1.19 1.19 0 0 1-1.1 .5 1.19 1.19 0 0 1-1-.8zM348.7 112.9l1.4 2.5"/>
<path d="M349.1 112.7l-.4 .2M349.1 112.7l1.4 2.4M350 117.9l-5.7 3.2M350 117.9v.5M350 118.4l-5.7 3.2M350.1 117.7l-.1 .2M350.1 115.4v2.3M350.5 117.5l-.5 .9M350.5 115.1l-.4 .3M350.5 117.5l-.4 .2M350.5 115.1v2.4M97.3 121.5l4.5 7.8v46.3l-4.5 7.8"/>
<path d="M98 122.7v59.5M99.8 125.8v53.3M103.5 131.5v7.8M103.8 131.5v7.8M105.6 131.5v7.8M106.2 131.5h2.2M106.2 139.3h2.2M106.2 131.5h-2.9v7.8h2.9M106.2 131.5v7.8M106.2 132.6h.5M106.2 138.4h.5M106.7 138.4h1.3"/>
<path d="M106.7 132.6h1.3M106.7 132.6v5.8M108 132.6h.4M108 138.4h.4M108 132.6v5.8M108.4 131.5h2.9v7.8h-2.9M108.4 131.5v7.8M109 131.5v7.8M110.9 131.5v7.8M111.1 131.5v7.8M113.8 121.5h16v23.9h-16zM115.9 121.5v23.9"/>
<path d="M117.7 121.5v23.9M118.3 121.5v23.9M119 121.5v23.9M120.8 121.5v23.9M122.8 121.5v23.9M124.6 121.5v23.9M125.3 121.5v23.9M126 121.5v23.9M127.8 121.5v23.9M132.5 131.5v7.8M132.6 131.5v7.8M132.8 131.5v7.8"/>
<path d="M134.6 131.5v7.8M135.2 139.3h2.2M135.2 131.5h2.2M135.2 131.5v7.8M135.2 131.5h-2.9v7.8h2.9M135.2 132.6h.5M135.2 138.4h.5M135.7 132.6h1.3M135.7 138.4h1.3M135.7 132.6v5.8M137 132.6v5.8M137 132.6h.4"/>
<path d="M137 138.4h.4M137.4 131.5v7.8M137.4 131.5h2.9v7.8h-2.9M138 131.5v7.8M139.9 131.5v7.8M140.1 131.5v7.8M143.8 125.8v53.3M145.6 122.7v59.5M146.3 121.5l-4.4 7.8v46.3l4.4 7.8M259.6 129.9l.1 .3 34.7 20M259.6 129.9l34.7 20M261.1 126.8l-1.5 .8v2.3"/>
<path d="M261.1 126.8l31.8 18.3M261.1 126.8l.4-.3 31.8 18.4M265.6 128.9l.6 .2 .4 .4M270.5 131.8l.7 .1 .3 .4M275.5 134.6l.7 .2 .3 .4M278.6 124.6a.44 .44 0 0 1 .5-.2 .44 .44 0 0 1 .3 .6h-.6zM278.8 125h.5M280.4 137.5l.7 .2 .3 .3M282.3 122.4h.7a.37 .37 0 0 1-.4 .5 .37 .37 0 0 1-.3-.5zM282.4 122.9h.5M282.5 126.9a.44 .44 0 0 1 .5-.2 .44 .44 0 0 1 .3 .5h-.7zM282.7 127.2h.5"/>
<path d="M286.2 124.7l.8 .1a.41 .41 0 0 1-.5 .4 .41 .41 0 0 1-.3-.5zM286.3 125.2h.5M288 120.2v.2l1.2 .8h.5v-.3M288 120.2l.6 .3M288.7 120.4l-.1 .1M289.5 120h-.1M289.7 120.9l.4 .7 1.4 .9M289.8 121.1l-.2 .1M290.1 120.3v.1M290.1 120.4l.4 .3M290.7 120.6l-.2 .1M290.8 121.1h.1"/>
<path d="M290.8 121.7l.1 .1M290.8 121.1v.6M290.9 121.8l.6 .3M290.9 121.1h-.1M291.4 121h.1M291.4 121l-.5 .1M291.5 122.1v.1M291.5 121.1l1.5 .9M291.5 122.2v.3M291.7 121.2l-.9 .5M291.8 121.3l-.9 .5M292.4 121.6l-.9 .5"/>
<path d="M292.5 121.7l-1 .5M292.7 121.8l-1.2 .7M293 123l-.1 .3 1.3 .7M293.1 122h.1M293 123l.6 .4M293.1 122l.6 .8v.5M293.5 121.7h.1M293.5 121.7l.3 .9M293.6 122.7l-.7 .3M293.6 122.7l-.6 .3M293.7 123.3l-.1 .1M293.8 122.6h.1"/>
<path d="M293.9 122.6l.5 .3M294.2 124l-16.3 9.5M294.4 122.9h.1M294.4 122.2v.7M294.4 122.2l-.6 .4M294.4 122.3l-.5 .3M294.5 122.2h-.1M294.5 122.2l.2 .1M294.7 124l10.6 6.2M294.7 123.8l-.1 .3-.4-.1M294.7 122.3v1.5M295.1 123.8l10.7 6.1-17 9.8-11.3-6.5 16.3-9.4"/>
<path d="M299.2 136.4a.41 .41 0 0 1 .6-.2 .41 .41 0 0 1 .1 .6h-.7zM299.3 136.8h.5M302.8 134.3l.8 .1a.41 .41 0 0 1-.5 .4 .41 .41 0 0 1-.3-.5zM302.9 134.8h.5M303 138.7a.44 .44 0 0 1 .5-.2 .44 .44 0 0 1 .3 .5l-.6 .1zM303.2 139.1h.5M306.6 136.6a.46 .46 0 0 1 .5-.2 .46 .46 0 0 1 .3 .5l-.6 .1zM306.8 137h.5M310.8 127.2a.8 .8 0 0 1 .8-.2 .8 .8 0 0 1 .6 .7 .87 .87 0 0 1-1.5-.4zM310.8 127.7l.5-.2 .8 .2M323.1 122.6a.46 .46 0 0 1 .6-.2 .46 .46 0 0 1 .3 .5l-.6 .1zM323.3 122.9h.5"/>
<path d="M326.7 120.5a.44 .44 0 0 1 .6-.2 .44 .44 0 0 1 .3 .5l-.6 .1zM326.9 120.9h.5M327.1 124.7l.8 .1a.41 .41 0 0 1-.4 .4 .41 .41 0 0 1-.4-.5zM327.2 125.2h.5M330.6 122.8a.44 .44 0 0 1 .6-.3 .44 .44 0 0 1 .2 .6l-.5 .1zM330.8 123.1h.6M335.6 122.5l-32.8 19M335.6 122.5v.5M335.6 123l-32.8 18.9M344.3 121.1l-8.7 1.4M344.3 121.1v.5M344.3 121.6l-8.7 1.4"/>
<path d="M110.1 147.7l.5-.2h22.2a1.02 1.02 0 0 1 1 .9v8.1a1.02 1.02 0 0 1-1 .9h-22a1.02 1.02 0 0 1-1-.9v-8.1zM113.8 159.5h16v23.9h-16zM115.9 159.5v23.9M116.8 148.4h.4M116.8 148.4v9M117.2 148.4l.2-.4 .4-.2h8l.5 .2 .1 .4M117.2 148.4v9M117.7 159.5v23.9M117.8 147.5a.96 .96 0 0 0-1 .9M118.3 159.5v23.9M119 159.5v23.9M120.8 159.5v23.9"/>
<path d="M122.8 159.5v23.9M124.6 159.5v23.9M125.3 159.5v23.9M125.8 147.5a.96 .96 0 0 1 1 .9M126 159.5v23.9M126.4 148.4h.4M126.4 148.4v9M126.8 148.4v9M127.8 159.5v23.9M277.4 159.7h.1M277.4 158.2v1.5M277.4 158.2l1.7 1"/>
<path d="M277.4 159.7v2.8l1.4 1 .5-.1M278.4 158a.58 .58 0 0 1 .7-.3 .58 .58 0 0 1 .4 .6 .68 .68 0 0 1-1.1-.3zM278.7 158.4a.34 .34 0 0 1 .3-.4 .34 .34 0 0 1 .4 .4M279.1 159.2l.2 .3M279.3 159.5h.1M279.3 159.5l1.5 .9M282.2 155.8a.56 .56 0 0 1 .6-.2 .56 .56 0 0 1 .3 .6 .56 .56 0 0 1-.6 .1 .56 .56 0 0 1-.3-.5zM282.3 156.3a.35 .35 0 0 1 .3-.4 .35 .35 0 0 1 .4 .4M282.5 158.2a.32 .32 0 0 1 .4-.1 .32 .32 0 0 1 .2 .4h-.6zM284.6 156l-5.5 3.2M284.6 156l-1.7-1-5.5 3.2M284.6 156l.2 .3"/>
<path d="M284.8 156.3l-5.5 3.2M284.8 156.3l1.5 .9M284.8 156.3h.1M285.4 140.3l.6 .2 .3 .4M286 158a.55 .55 0 0 1 .7-.1 .55 .55 0 0 1 .3 .5 .56 .56 0 0 1-.6 .2 .56 .56 0 0 1-.4-.6zM286.2 158.5a.35 .35 0 0 1 .3-.4 .35 .35 0 0 1 .4 .4M288.2 158.1l-5.5 3.2M288.2 158.1l.2 .3M288.2 158.1l-1.7-1-5.5 3.2M288.2 159.6v2.8M288.4 158.4l-5.5 3.1M288.4 158.4v1.1"/>
<path d="M288.4 159.5l-5.5 3.2M288.4 159.5l-5.7 3.3M290.3 143.2l.7 .2 .3 .4M292.9 145.1l1.4 2.5M293.3 144.9l-.4 .2M293.3 144.9l1.4 2.5M293.4 153.7l.4 .8M293.8 154.2a.42 .42 0 0 1-.4-.4 .42 .42 0 0 1 .4-.5l5.7-3.3h1.2l15.7 9.1a.43 .43 0 0 1 .3 .4 .43 .43 0 0 1-.3 .4M293.8 154.2l15.5 8.9M293.8 154.5l4.9 2.8v9.8M293.8 154.2v.3M294.1 146.4a1.22 1.22 0 0 1 2.1 .4l-.7 .5-.9-.1"/>
<path d="M294.3 149.9l.1 .3h.4M294.3 147.6v2.3M294.4 146.7a1.69 1.69 0 0 1 1.8 .2M294.7 149.7h.1M294.7 147.4l-.4 .2M294.7 149.7l-.4 .2M294.7 147.4v2.3M294.8 149.7v.5M298 153.1a1.02 1.02 0 0 1 1.4 0M298.1 152.6a.76 .76 0 0 1 .8-.2 .76 .76 0 0 1 .5 .7 .82 .82 0 0 1-.8 .3 .82 .82 0 0 1-.6-.6zM298.4 157.2v9.7l.3 .2M300.5 146.5l-5.7 3.2"/>
<path d="M300.5 146.5v.5M300.5 147l-5.7 3.2M301.2 145.3l.2 3.3 1.5 1 .4-.1M301.6 144.5l1.5 .8M302.6 144a.56 .56 0 0 1 .6-.2 .56 .56 0 0 1 .4 .6 .56 .56 0 0 1-.7 .1 .56 .56 0 0 1-.3-.5zM302.8 144.5l-.1-.1a.35 .35 0 0 1 .4-.3 .35 .35 0 0 1 .3 .4M302.8 141.5l-2.3 5M302.8 141.5v.4M302.8 141.9l-2.3 5.1M303.1 145.3l.2 .3M303.3 149.5a1.81 1.81 0 0 1 0-2.9 2.62 2.62 0 0 1 2 3.7l-.4 .2M303.3 145.6h.1"/>
<path d="M303.3 145.6l1.5 .9M303.4 146.6a2.7 2.7 0 0 0 .6 2.6M304 149.2l-.7 .3M304.3 148.7l-.3 .5M304.4 147a.96 .96 0 0 0-.1 1.7M304.8 146.5h.1M304.9 150.5l.4 .5 1.3 .8M305 146.4l-.2 .1M305 146.4l1.8 1M305.2 149.2l.3 .7M305.3 148.2l-1 .5M305.3 150.2l-.4 .3"/>
<path d="M305.3 148.4l-1.3 .8M305.5 149.1l-.3 .1M305.5 149l-.3 .2M306.2 141.9a.54 .54 0 0 1 .7-.2 .54 .54 0 0 1 .3 .6 .54 .54 0 0 1-.7 .2 .54 .54 0 0 1-.3-.6zM306.4 142.4l-.1-.1a.35 .35 0 0 1 .4-.3 .35 .35 0 0 1 .3 .4M306.4 146.3a.55 .55 0 0 1 .6-.3 .55 .55 0 0 1 .4 .6 .61 .61 0 0 1-.6 .2 .61 .61 0 0 1-.4-.5zM306.5 144.3l.7 .1a.34 .34 0 0 1-.4 .3 .34 .34 0 0 1-.3-.4zM306.6 146.7a.35 .35 0 0 1 .4-.3 .35 .35 0 0 1 .3 .3M306.7 148.9h.1M306.7 148.9v2.8M306.7 151.7l-.1 .1M306.8 147.4l.1 .2"/>
<path d="M306.9 147.6l-.1 1.3M308.7 142.1l-5.6 3.2M308.7 142.1l.1 .3M308.7 142.1l-1.8-1-5.1 3M308.8 142.4l-5.5 3.2M308.8 142.4l1.5 .9M310.1 144.1a.56 .56 0 0 1 .6-.1 .56 .56 0 0 1 .4 .5 .55 .55 0 0 1-.7 .2 .55 .55 0 0 1-.3-.6zM310.2 144.6a.34 .34 0 0 1 .4-.3 .34 .34 0 0 1 .3 .3M312.2 148.5l-5.6 3.3M312.2 145.7v2.8M312.2 148.5l-5.5 3.2M312.3 144.2l-1.8-1-5.5 3.2"/>
<path d="M312.3 144.2l-5.5 3.2M312.3 144.2l.1 .3M312.4 144.5l-5.5 3.1M312.4 144.5v1.1M312.4 145.6l-5.6 3.3M312.4 145.6l-.1 .1M316.4 159.9l-5.7 3.2M316.4 159.9v.3M316.7 159.5v.4l-.3 .3M321.9 157.6h.1M321.9 156.1v1.5M321.9 156.1l1.8 1.1"/>
<path d="M321.9 157.6v2.9l1.5 1 .4-.1M323.1 155.8a.53 .53 0 0 1 .6-.2 .53 .53 0 0 1 .4 .6 .52 .52 0 0 1-.7 .2 .52 .52 0 0 1-.3-.6zM323.3 156.3a.34 .34 0 0 1 .3-.3 .34 .34 0 0 1 .3 .3M323.7 157.2l.1 .2M323.8 157.4h.1M323.8 157.4l1.6 .9M324 158.5a2.52 2.52 0 0 0 .5 2.5M324.9 158.9a.83 .83 0 0 0-.2 1.4l.1 .2M325.4 158.3h.1M325.5 158.2l-.1 .1M325.5 158.2l1.8 1M326.7 153.7a.56 .56 0 0 1 .6-.1 .56 .56 0 0 1 .4 .5 .55 .55 0 0 1-.6 .2 .55 .55 0 0 1-.4-.6z"/>
<path d="M326.8 154.2a.34 .34 0 0 1 .4-.3 .34 .34 0 0 1 .3 .3M327 156.2a.36 .36 0 0 1 .4-.1 .36 .36 0 0 1 .2 .4h-.4zM327 158.1a.55 .55 0 0 1 .6-.2 .55 .55 0 0 1 .4 .6 .56 .56 0 0 1-.7 .1 .56 .56 0 0 1-.3-.5zM327.1 158.5a.35 .35 0 0 1 .4-.3 .35 .35 0 0 1 .3 .3M327.3 159.2l.1 .3M327.4 159.5l-.1 1.2M329.2 154l-1.8-1-5.5 3.1M329.2 154l-5.5 3.2M329.2 154l.1 .2M329.3 154.2l-5.5 3.2M329.3 154.2l1.5 .9M330.6 156a.55 .55 0 0 1 .6-.2 .55 .55 0 0 1 .4 .6 .56 .56 0 0 1-.7 .1 .56 .56 0 0 1-.3-.5z"/>
<path d="M330.7 156.5a.35 .35 0 0 1 .4-.4 .35 .35 0 0 1 .3 .4M332.8 156.1l-5.5 3.1M332.8 156.1l.1 .2M332.8 156.1l-1.8-1.1-5.5 3.2M332.9 156.3l-5.5 3.2M332.9 156.3v1.1M332.9 157.4l-5.6 3.3M332.9 157.4l-.2 3M103.5 165.6v7.8M103.8 165.6v7.8M105.6 165.6v7.8M106.2 173.4h2.2"/>
<path d="M106.2 165.6h2.2M106.2 165.6h-2.9v7.8h2.9M106.2 166.5h.5M106.2 172.4h.5M106.2 165.6v7.8M106.7 166.5h1.3M106.7 172.4h1.3M106.7 166.5v5.9M108 166.5h.4M108 172.4h.4M108 166.5v5.9M108.4 165.6h2.9v7.8h-2.9"/>
<path d="M108.4 165.6v7.8M109 165.6v7.8M110.9 165.6v7.8M111.1 165.6v7.8M132.5 165.6v7.8M132.6 165.6v7.8M132.8 165.6v7.8M134.6 165.6v7.8M135.2 165.6h2.2M135.2 173.4h2.2M135.2 165.6h-2.9v7.8h2.9M135.2 165.6v7.8"/>
<path d="M135.2 166.5h.5M135.2 172.4h.5M135.7 166.5h1.3M135.7 172.4h1.3M135.7 166.5v5.9M137 166.5v5.9M137 166.5h.4M137 172.4h.4M137.4 165.6h2.9v7.8h-2.9M137.4 165.6v7.8M138 165.6v7.8M139.9 165.6v7.8"/>
<path d="M140.1 165.6v7.8M279.3 163.4a2 2 0 0 1-.3-2.8 2.57 2.57 0 0 1 2.2 3.5l-.4 .2M279.4 160.5a2.44 2.44 0 0 0 .6 2.5M280 163l-.7 .4M280.3 162.6l-.3 .4M280.3 160.9a.81 .81 0 0 0-.2 1.4l.2 .3M280.8 160.3v.1M280.8 164.3l.4 .6 1.3 .8M281 160.3l1.7 1M281 160.3h-.2M281.2 163.1l.2 .7M281.2 162.1l-.9 .5"/>
<path d="M281.3 164.1l-.5 .2M281.3 162.2l-1.3 .8M281.4 162.9l-.2 .2M281.5 162.9l-.3 .2M282.4 160.1a.55 .55 0 0 1 .7-.2 .55 .55 0 0 1 .3 .6 .56 .56 0 0 1-.6 .2 .56 .56 0 0 1-.4-.6zM282.6 160.6a.35 .35 0 0 1 .3-.4 .35 .35 0 0 1 .4 .4M282.7 165.6l-.2 .1M282.7 161.3l.2 .2M282.7 162.8v2.8M282.9 161.5v1.2M282.9 162.7l-.2 .1M288.2 162.4l-5.5 3.2"/>
<path d="M288.2 162.4l-5.7 3.3M297.9 170l1.7 1.1M297.9 170l-.2 1.2 .2 .3v2.8l1.4 1.1 .5-.1M298.7 167.1l2.1 1.2M299 169.7a.56 .56 0 0 1 .7-.2 .56 .56 0 0 1 .3 .6 .56 .56 0 0 1-.6 .2 .56 .56 0 0 1-.4-.6zM299.2 170.2a.35 .35 0 0 1 .3-.4 .35 .35 0 0 1 .4 .4M299.6 171.1l.2 .2M299.8 175.3a1.96 1.96 0 0 1-.3-2.9 2.54 2.54 0 0 1 2.2 3.6l-.4 .2M299.8 171.3h.1M299.8 171.3l1.5 .9M299.9 172.4a2.7 2.7 0 0 0 .6 2.5M300.4 162.8a.34 .34 0 0 0-.3 .3 .34 .34 0 0 0 .3 .4"/>
<path d="M300.4 162.8l.3 .5M300.4 162.8l.3 .2M300.4 163.5l.3 .2M300.5 174.9l-.7 .4M300.6 162.9l-.1 .3M300.7 163.3l-.3 .2M300.7 163.3l.3 .2M300.7 163.7l.5 .9M300.8 174.4l-.3 .5M300.8 172.8a.97 .97 0 0 0 0 1.6M301 163.5l.5 .9M301 163.5l-.3 .2"/>
<path d="M301.1 162.7l-.4 .3M301.2 162.3l.1-.2 .3 .1 .2 .8 .8 1.1a.34 .34 0 0 1 .4 .3 .34 .34 0 0 1-.4 .4M301.2 162.7l-.5 .3M301.2 164.9l.3 .5 .3-.1M301.2 162.3v.4M301.2 164.6v.3M301.2 162.3l.3-.1v.4l-.3 .1M301.3 172.2h.1M301.3 176.2l.4 .5 1.3 .8M301.4 172.1l1.8 1M301.4 172.1l-.1 .1M301.5 164.8l.3 .5"/>
<path d="M301.5 164.4v.4M301.5 164.4l-.3 .2M301.5 164.8l-.3 .1M301.7 174.9l.2 .7M301.7 173.9l-.9 .5M301.8 164.9v.4M301.8 174.1l-1.3 .8M301.8 175.9l-.5 .3M302 174.8l-.3 .1M302.3 164.7l-.5 .2M302.3 164.6l-.5 .3M302.3 164.6l.3 .2"/>
<path d="M302.3 164.6l.3-.2 .3 .2-.3 .2M302.6 167.6a.56 .56 0 0 1 .7-.2 .56 .56 0 0 1 .3 .6 .56 .56 0 0 1-.6 .2 .56 .56 0 0 1-.4-.6zM302.8 168.1a.35 .35 0 0 1 .4-.4 .35 .35 0 0 1 .3 .4M302.9 171.9a.56 .56 0 0 1 .7-.1 .56 .56 0 0 1 .3 .5 .55 .55 0 0 1-.6 .2 .55 .55 0 0 1-.4-.6zM303 170l.7 .1a.34 .34 0 0 1-.4 .3 .34 .34 0 0 1-.3-.4zM303.1 172.4a.35 .35 0 0 1 .3-.3 .35 .35 0 0 1 .4 .3M303.2 177.4l-.2 .1M303.2 173.1l.2 .3M303.2 174.6v2.8M303.4 173.4l-.2 1.2M305.1 167.8l-1.7-1-5.5 3.2M305.1 167.8l-5.5 3.3"/>
<path d="M305.1 167.8l.2 .3M305.3 168.1l-5.5 3.2M305.3 168.1l1.5 .9M305.3 168.1h.1M305.8 161.4v7M306.6 169.9a.53 .53 0 0 1 .6-.2 .53 .53 0 0 1 .3 .5 .52 .52 0 0 1-.6 .2 .52 .52 0 0 1-.3-.5zM306.7 170.4a.34 .34 0 0 1 .3-.4 .34 .34 0 0 1 .4 .4M308.7 174.2l-5.5 3.2M308.7 171.4v2.8M308.7 174.2l-5.7 3.3M308.8 169.9l-1.8-1-5.6 3.2M308.8 169.9l-5.6 3.2"/>
<path d="M308.8 169.9l.1 .3M308.9 170.2l-5.5 3.2M308.9 170.2v1.1M308.9 171.3l-5.7 3.3M308.9 171.3l-.1 .1M309.1 163.3l-2.6 5.5M309.3 163.1l.5 .2 .9-.2M309.3 163.5l.7 .2 .7-.2M309.3 163.1v.4M309.3 163.5l-5-2.9v6.8M310.7 160.1a.92 .92 0 0 1 1.5 .3 .85 .85 0 0 1-.8 .4 .85 .85 0 0 1-.7-.7zM310.7 160.4a1.11 1.11 0 0 1 1.5 0"/>
<path d="M310.7 163.1v.4M316.4 160.2l-5.7 3.3M323.8 161.4a1.91 1.91 0 0 1 0-2.9 2.65 2.65 0 0 1 2 3.6l-.4 .2M324.5 161l-.7 .4M324.8 160.5l-.3 .5M325.4 162.3l.4 .6 1.3 .7M325.7 161.1l.3-.2zM325.7 161.1l.3 .6M325.8 160l-1 .5M325.8 162l-.4 .3M325.8 160.2l-1.3 .8M327.2 163.5l-.1 .1"/>
<path d="M327.3 160.7l-.1 2.8M332.7 160.4l-5.5 3.1M332.7 160.4l-5.6 3.2M97.3 191.4v.8h49v-.8M97.3 191.4h49M99.8 187v.9M101.8 187v.9M106.8 187v.9M108.8 187v.9M113.8 187v.9M115.9 187v.9M120.8 187v.9"/>
<path d="M122.8 187v.9M127.8 187v.9M129.8 187v.9M134.8 187v.9M136.8 187v.9M141.9 187v.9M143.8 187v.9"/>
<circle cx="100.8" cy="117.5" r="1.1"/>
<circle cx="107.8" cy="117.5" r="1.1"/>
<circle cx="114.8" cy="117.5" r="1.1"/>
<circle cx="121.8" cy="117.5" r="1.1"/>
<circle cx="128.8" cy="117.5" r="1.1"/>
<circle cx="135.8" cy="117.5" r="1.1"/>
<circle cx="142.8" cy="117.5" r="1.1"/>
<circle cx="112.8" cy="152.4" r=".8"/>
<circle cx="130.8" cy="152.4" r=".8"/>
<circle cx="100.8" cy="187.5" r="1.1"/>
<circle cx="107.8" cy="187.5" r="1.1"/>
<circle cx="114.8" cy="187.5" r="1.1"/>
<circle cx="121.8" cy="187.5" r="1.1"/>
<circle cx="128.8" cy="187.5" r="1.1"/>
<circle cx="135.8" cy="187.5" r="1.1"/>
<circle cx="142.8" cy="187.5" r="1.1"/>
</g>
<text font-size="5.6" x="379" y="264.9">A3</text>
<g font-size="4.7" fill="#808080">
<text x="86.3" y="81.6" transform="rotate(-90 86.3 81.6)">62,00</text>
<text x="117.5" y="92">145,00</text>
<text x="86.3" y="157" transform="rotate(-90 86.3 157)">397,47</text>
</g>
<g font-size="4.7">
<text x="355.1" y="110.4">1</text>
<text x="242.1" y="150.3">3</text>
<text x="355.1" y="156.7">2</text>
<text x="256.3" y="200.4">4</text>
<text x="37.7" y="245.8">N.º DE</text>
<text x="180" y="245.8">PROCESO DE</text>
<text x="309.7" y="243.7">ENSAMBLE BASE EJE X</text>
<text x="32.9" y="250.4">ELEMENTO</text>
<text x="67.7" y="248.1">N.º DE PIEZA</text>
<text x="114.2" y="248.1">MATERIAL</text>
<text x="147" y="248.1">CANTIDAD</text>
<text x="177.2" y="250.4">MANUFACTURA</text>
<text x="107.3" y="256.9">Perfil estructural</text>
<text x="115.5" y="261.4">aluminio</text>
<text x="174.2" y="259.1">Corte de perfileria</text>
<text x="262.7" y="268.4">Valverde R. Richard</text>
<text x="332.3" y="268.8">06/06/19</text>
<text x="110.9" y="278.1">Lamina 1020</text>
<text x="176.2" y="280.4">Corte de lamina</text>
<text x="262.5" y="278.4">Cisnero .R Ariel E.</text>
<text x="332.3" y="278.8">07/06/19</text>
<text x="110.1" y="282.7">2mm espesor</text>
<text x="396" y="283.8">1:5</text>
<text x="113.7" y="289.6">Tubo 2&quot;x2&quot;</text>
<text x="174.2" y="289.6">Corte de perfileria</text>
<text x="262.3" y="288.3">Gutierrez M. Mary T.</text>
<text x="332.3" y="288.8">07/06/19</text>
</g>
<g font-size="4.2">
<text x="58.3" y="257">perfil estructural</text>
<text x="43.4" y="259">1</text>
<text x="58.3" y="261.1">aluminio base</text>
<text x="157.9" y="259">7</text>
<text x="43.4" y="269.6">2</text>
<text x="58.3" y="267.6">rodamiento d12 perfil</text>
<text x="157.9" y="269.6">4</text>
<text x="58.3" y="271.7">abierto</text>
<text x="43.4" y="280.3">3</text>
<text x="58.3" y="278.2">base eje Y</text>
<text x="157.9" y="280.3">1</text>
<text x="58.3" y="282.3">rediseñado</text>
<text x="43.4" y="289.5">4</text>
<text x="58.3" y="289.5">bancada eje X</text>
<text x="157.9" y="289.5">1</text>
</g>
<g font-size="3.5">
<text x="278" y="258.4">NOMBRE</text>
<text x="316.8" y="258.3">FIRMA</text>
<text x="335.8" y="258.5">FECHA</text>
<text x="248.4" y="268.4">DIBUJ.</text>
<text x="248.7" y="278.4">VERIF.</text>
<text x="248.4" y="288.5">APROB.</text>
</g>
<g font-size="2.8">
<text x="253.4" y="238.1">SI NO SE INDICA LO</text>
<text x="288.7" y="236.5">TITULO:</text>
<text x="252.7" y="245.8">COTAS SE EXPRESAN</text>
<text x="255.4" y="241.9">CONTRARIO LAS</text>
<text x="261.8" y="249.6">EN MM</text>
<text x="352.5" y="254.8">FORMATO:</text>
<text x="352.3" y="274.7"># DE LAMINA:</text>
<text x="383.9" y="274.6">ESCALA:</text>
</g>
</svg>
